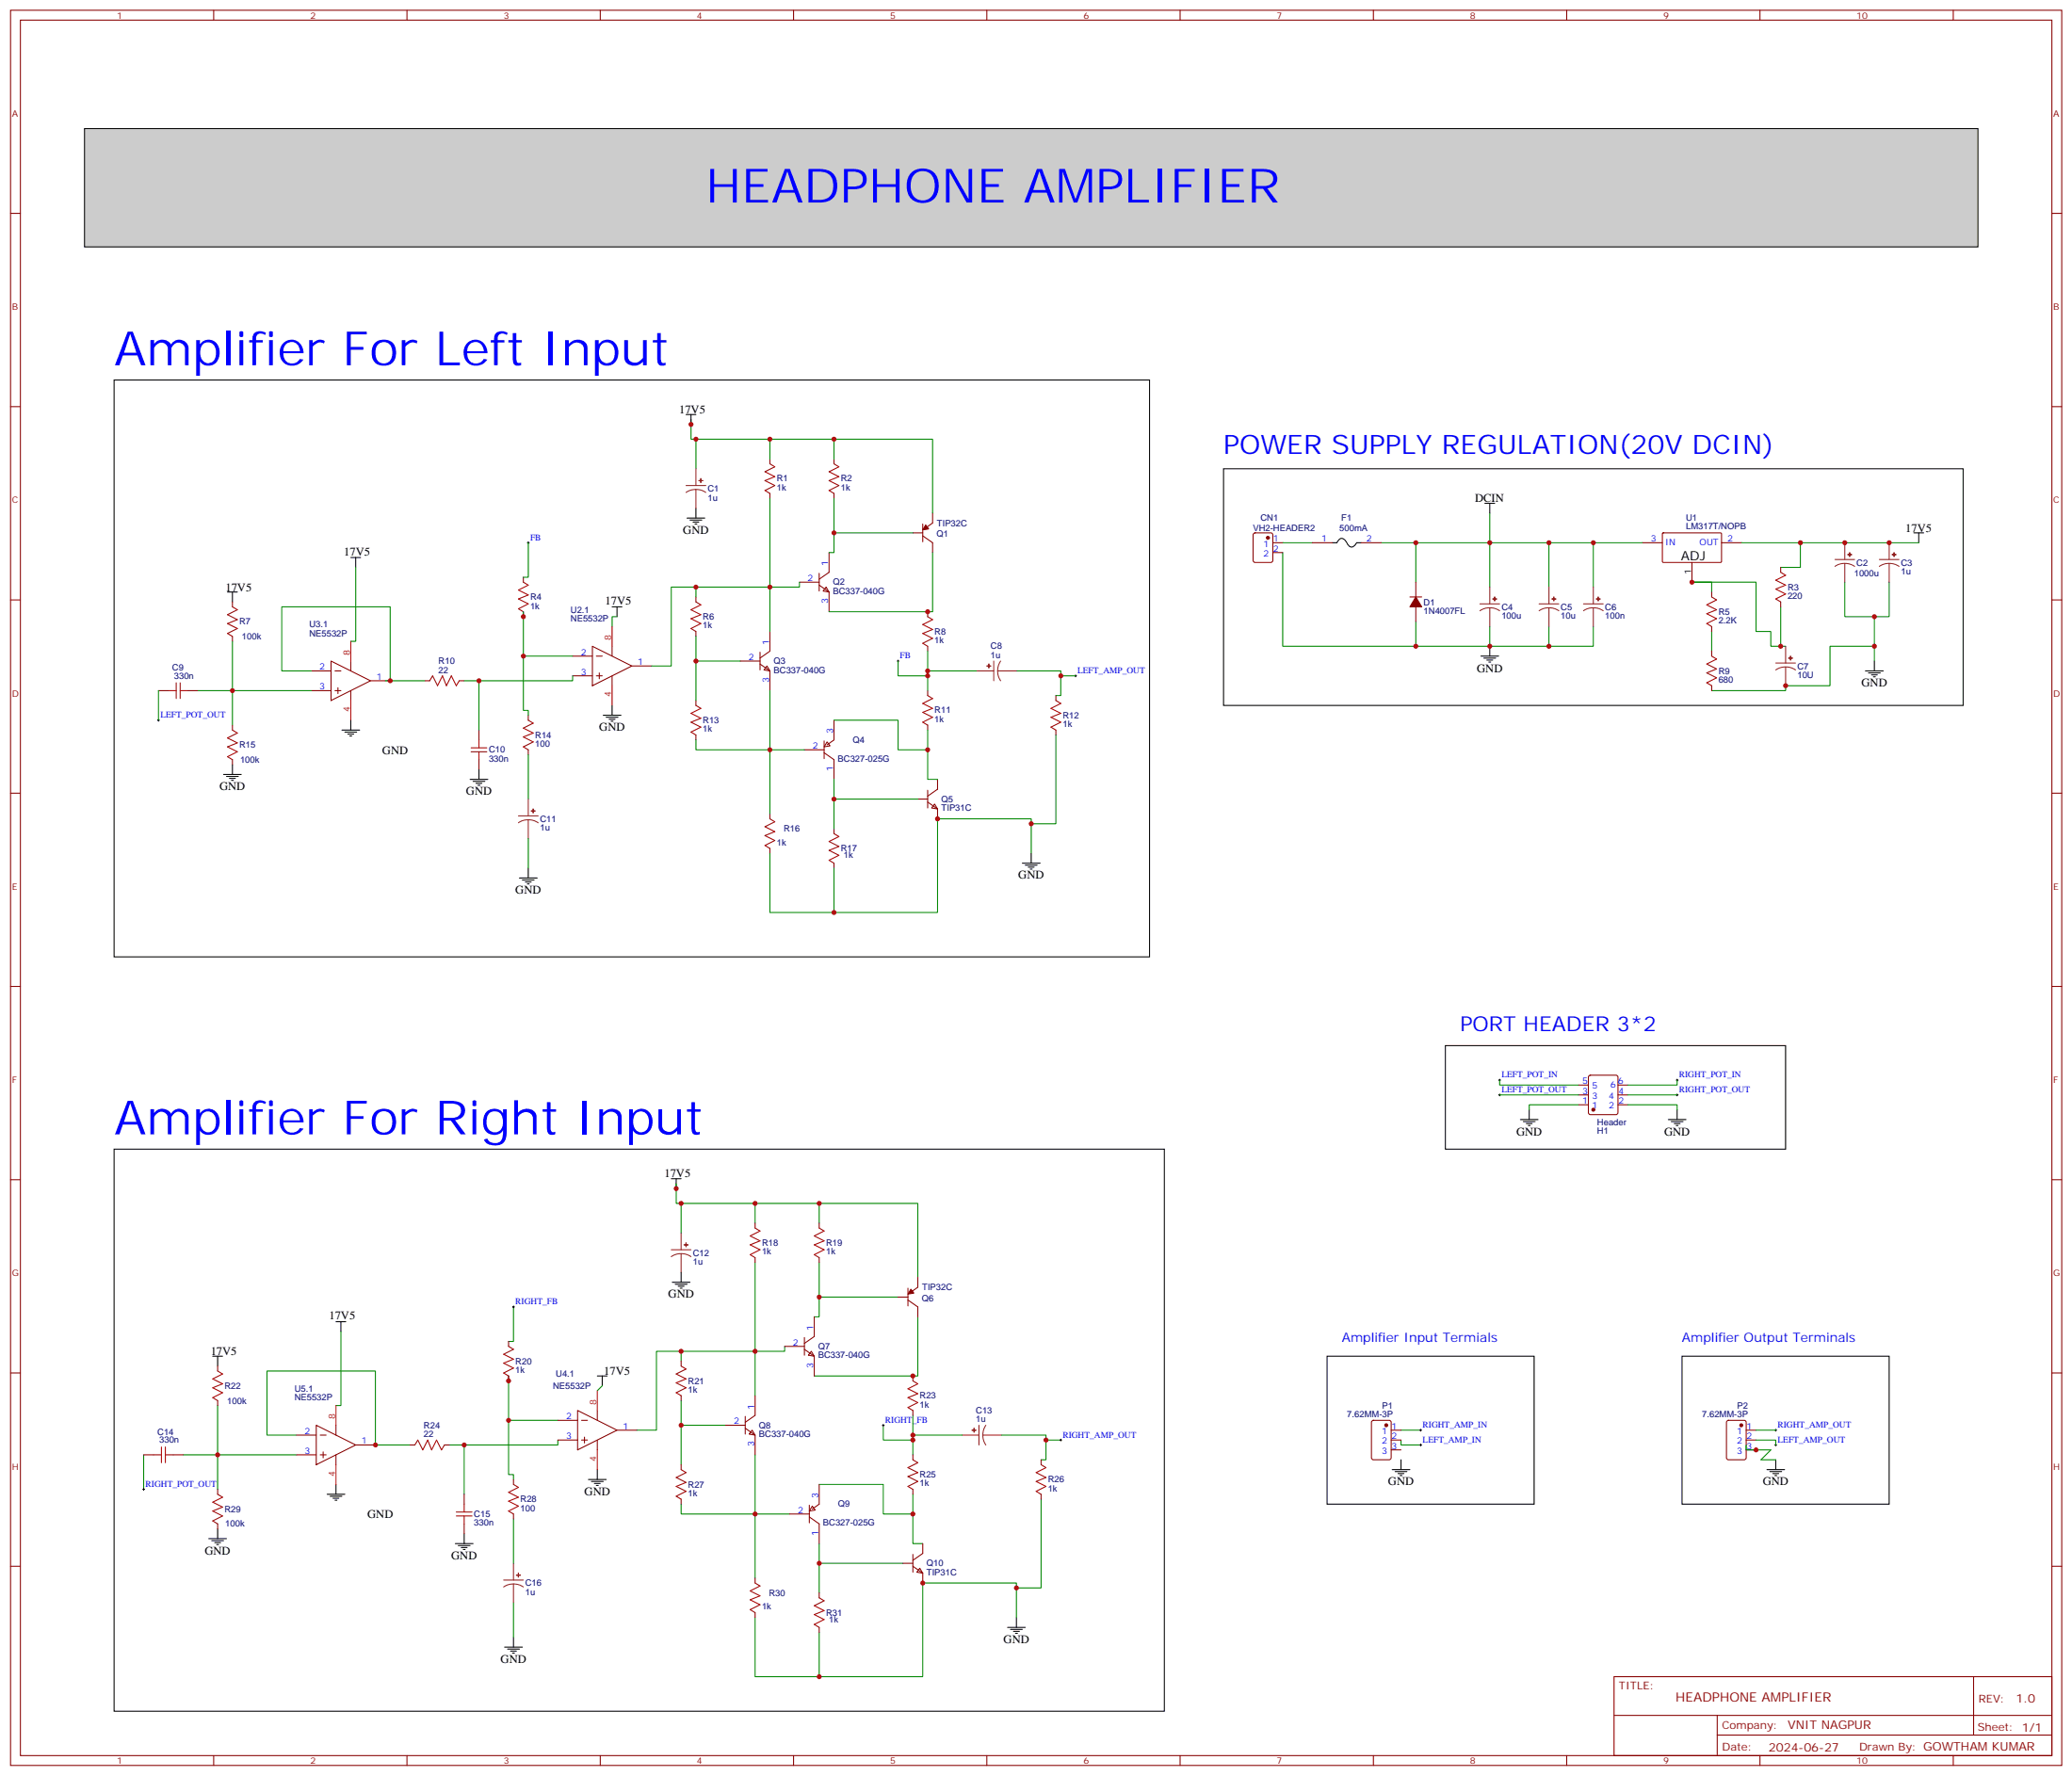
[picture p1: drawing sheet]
<svg xmlns="http://www.w3.org/2000/svg" width="741mm" height="635mm" viewBox="0 0 741 635" stroke-linecap="round" stroke-linejoin="round" font-family="sans-serif">
<g fill="none" stroke="#870000" stroke-width=".35">
<path d="M3.8 3.7h733.8v627.9h-733.8zM7.3 7.2h726.7v620.9h-726.7zM76.4 3.7v3.5M145.6 3.7v3.5M214.7 3.7v3.5M283.9 3.7v3.5M353 3.7v3.5M422.2 3.7v3.5M491.3 3.7v3.5M560.5 3.7v3.5M629.6 3.7v3.5M698.7 3.7v3.5"/>
<path d="M3.8 76.3h3.5M734 76.3h3.6M3.8 145.5h3.5M734 145.5h3.6M3.8 214.6h3.5M83.1 215.3v1.8M187.2 206.5v1.8M187.2 218.9v1.7M249 213.6v1.7M734 214.6h3.6M83.1 227.7v1.7M118.4 236.5l14.1 7.1-14.1 7z"/>
<path d="M125.5 236.5v3.5M204.9 234.7h7M211.9 231.2l14.1 7.1-14.1 7zM213.3 234.7h2.1M219 231.2v3.5M226 238.3h7.1M249 225.9v1.8M56.7 247.1h3.5M67.3 247.1h3.5M83.1 259.4v1.8M111.4 247.1h7M111.4 240h7"/>
<path d="M119.8 247.1h2.2M119.8 240h2.2M120.9 246v2.1M125.5 247.1v3.5M132.5 243.6h7.1M151.9 243.6h1.8M164.3 243.6h1.8M189 255.9v1.8M204.9 241.8h7M213.3 241.8h2.1M214.4 240.7v2.2M219 241.8v3.5"/>
<path d="M249 250.6v1.8M83.1 271.8v1.7M171.3 261.2v3.5M171.3 271.8v3.5M189 268.3v1.7M249 263v1.7M3.8 283.8h3.5M734 283.8h3.6M3.8 352.9h3.5M734 352.9h3.6M3.8 422.1h3.5M734 422.1h3.6"/>
<path d="M3.8 491.2h3.5M734 491.2h3.6M3.8 560.4h3.5M734 560.4h3.6M577.4 599.9h156.6v28.2h-156.6zM706 599.9v20.9M577.4 613.7h156.5M614.3 613.7v14.1M76.4 628.1v3.5M145.6 628.1v3.5M214.7 628.1v3.5M283.9 628.1v3.5"/>
<path d="M353 628.1v3.5M422.2 628.1v3.5M491.3 628.1v3.5M560.5 628.1v3.5M614.3 620.8h119.6M629.6 628.1v3.5M698.7 628.1v3.5"/>
</g>
<g fill="none" stroke="#a10000" stroke-width=".35">
<path d="M83.1 217.1l1.8 1.1-3.5 1.7 3.5 1.8-3.5 1.4 3.5 1.8-3.5 1.7 1.7 1.1M187.2 208.3l1.8 1-3.5 1.8 3.5 1.8-3.5 1.4 3.5 1.7-3.5 1.8 1.7 1.1M249 215.3l1.7 1.1-3.5 1.8 3.5 1.7-3.5 1.4 3.5 1.8-3.5 1.8 1.8 1M60.2 247.1h2.8M63 244.3v5.6M64.5 247.1h2.8M64.5 244.3v5.6M153.7 243.6l1.1-1.8 1.7 3.5 1.8-3.5 1.4 3.5 1.8-3.5 1.7 3.5 1.1-1.7M189 257.7l1.7 1-3.5 1.8 3.5 1.8-3.5 1.4 3.5 1.7-3.5 1.8 1.8 1.1M249 252.4l1.7 1-3.5 1.8 3.5 1.8-3.5 1.4 3.5 1.7-3.5 1.8 1.8 1.1M83.1 261.2l1.8 1.1-3.5 1.7 3.5 1.8-3.5 1.4 3.5 1.8-3.5 1.7 1.7 1.1M168.5 267.5h5.7"/>
<path d="M168.5 269h5.7M171.3 264.7v2.8M171.3 269v2.8"/>
</g>
<path d="M125.5 229.4v7.1M219 224.2v7M125.5 250.6v7.1M219 245.3v7.1" fill="none" stroke="#f00" stroke-width=".35"/>
<path d="M274.4 238.3l1 1.7-2.1-.3z" fill="#fff" stroke="#870000" stroke-width=".35"/>
<path d="M264.8 236.5h7.1M271.9 237.6l3.5 2.4v7.1M271.9 233.3v6.4M275.4 225.9v7.1l-3.5 2.4" fill="none" stroke="#870000" stroke-width=".35"/>
<path d="M295.5 210l1.1 1.8-2.1-.3z" fill="#fff" stroke="#870000" stroke-width=".35"/>
<path d="M296.6 197.7v7.1l-3.5 2.4M286 208.3h7.1M293.1 209.3l3.5 2.5v7.1M293.1 205.1v6.4" fill="none" stroke="#870000" stroke-width=".35"/>
<path d="M295.9 265.4l1 1.4-2.1 .4z" fill="#fff" stroke="#870000" stroke-width=".35"/>
<g fill="none" stroke="#870000" stroke-width=".35">
<path d="M275.4 164.2v1.7M275.4 176.5v1.8M298.3 164.2v1.7M298.3 176.5v1.8M326.6 190.6h3.5M330.1 187.5v6.3M330.1 191.7l3.5 2.5v3.5M333.6 183.6v3.5l-2.4 1.8M331.9 218.9v1.7M331.9 231.2v1.8M298.3 257.7v7l-2.4 1.8M331.9 247.1v1.7"/>
<path d="M331.9 259.4v1.8M377.7 248.8v1.8M287.8 268.3h7M294.8 265.1v6.3M294.8 269.3l3.5 2.5v7M335.4 278.8v3.6l-3.5 2.4M377.7 261.2v1.8M275.4 291.2v1.7M298.3 296.5v1.7M328.3 285.9h3.6M331.9 286.9l3.5 2.5v3.5M331.9 282.7v6.4"/>
<path d="M334.3 287.7l1.1 1.7-2.1-.3zM275.4 303.5v1.8M298.3 308.8v1.8M270.1 437.6v1.7M293.1 437.6v1.7M270.1 449.9v1.8M293.1 449.9v1.8M328.3 457v3.5l-2.4 1.8M321.3 464h3.5M324.8 460.9v6.3M324.8 465.1l3.5 2.5v3.5M326.6 492.3v1.7"/>
<path d="M326.6 504.6v1.8M326.6 520.5v1.8M326.6 532.8v1.8M372.4 522.3v1.7M372.4 534.6v1.8M323 559.3h3.6M326.6 556.1v6.4M330.1 552.2v3.6l-3.5 2.4M270.1 564.6v1.7M270.1 576.9v1.8M293.1 569.9v1.7M326.6 560.4l3.5 2.4v3.5"/>
<path d="M329 561.1l1.1 1.7-2.1-.3zM293.1 582.2v1.8"/>
</g>
<g fill="none" stroke="#a10000" stroke-width=".35">
<path d="M275.4 165.9l1.8 1.1-3.6 1.8 3.6 1.7-3.6 1.4 3.6 1.8-3.6 1.8 1.8 1M298.3 165.9l1.8 1.1-3.5 1.8 3.5 1.7-3.5 1.4 3.5 1.8-3.5 1.8 1.7 1M331.9 220.6l1.7 1.1-3.5 1.7 3.5 1.8-3.5 1.4 3.5 1.8-3.5 1.8 1.8 1M331.9 248.8l1.7 1.1-3.5 1.8 3.5 1.7-3.5 1.4 3.5 1.8-3.5 1.8 1.8 1M377.7 250.6l1.8 1.1-3.5 1.7 3.5 1.8-3.5 1.4 3.5 1.8-3.5 1.7 1.7 1.1M275.4 292.9l1.8 1.1-3.6 1.8 3.6 1.7-3.6 1.4 3.6 1.8-3.6 1.8 1.8 1M298.3 298.2l1.8 1.1-3.5 1.8 3.5 1.7-3.5 1.4 3.5 1.8-3.5 1.8 1.7 1M270.1 439.3l1.8 1.1-3.5 1.8 3.5 1.7-3.5 1.4 3.5 1.8-3.5 1.8 1.7 1M293.1 439.3l1.7 1.1-3.5 1.8 3.5 1.7-3.5 1.4 3.5 1.8-3.5 1.8 1.8 1M326.6 494l1.7 1.1-3.5 1.8 3.5 1.7-3.5 1.4 3.5 1.8-3.5 1.8 1.8 1M326.6 522.3l1.7 1-3.5 1.8 3.5 1.7-3.5 1.4 3.5 1.8-3.5 1.8 1.8 1M372.4 524l1.8 1.1-3.5 1.7 3.5 1.8-3.5 1.4 3.5 1.8-3.5 1.7 1.7 1.1"/>
<path d="M270.1 566.3l1.8 1.1-3.5 1.8 3.5 1.7-3.5 1.4 3.5 1.8-3.5 1.8 1.7 1M293.1 571.6l1.7 1.1-3.5 1.8 3.5 1.7-3.5 1.4 3.5 1.8-3.5 1.8 1.8 1"/>
</g>
<g fill="none" stroke="#008700" stroke-width=".35">
<path d="M247.2 150.1v7h1.8M275.4 157.1h-26.4v10.6M298.3 157.1h-22.9v7.1M275.4 178.3v47.6M298.3 178.3v19.4h-1.7M298.3 164.2v-7.1h35.3v26.5M189 194.2v12.3h-1.8M298.3 190.6h28.3M333.6 197.7v21.2h-37M127.2 203v26.4h-1.7M187.2 218.9v35.2h1.8v1.8M249 213.6v-3.6h-8.9v28.3h-7"/>
<path d="M286 208.3v1.7h-37M83.1 229.4v17.7h-12.3M187.2 234.7h17.7M249 227.7v22.9M249 236.5h15.8M321.3 236.5v5.3h10.6M331.9 233v14.1M56.7 247.1v10.6M111.4 240h-10.6v-22.9h38.8v26.5M111.4 247.1h-28.3v12.3M137.8 243.6h14.1M166.1 243.6h5.2v17.6"/>
<path d="M204.9 241.8v1.8h-33.6M275.4 247.1v44.1M298.3 257.7h23v10.6h10.6M331.9 240h17.6M363.6 240h15.9v8.8h-1.8M379.5 241.8h5.3M189 270v15.9M249 264.7v3.6h38.8M298.3 278.8v17.7M331.9 261.2v17.6h3.5M377.7 263v31.7h-8.8M298.3 285.9h30"/>
<path d="M275.4 305.3v21.2h22.9M368.9 305.3v-12.4h-33.5v33.6h-37.1v-15.9M241.9 423.5v7h1.8M270.1 430.5h-26.4v10.6M293.1 430.5h-23v7.1M293.1 437.6v-7.1h35.2v26.5M270.1 451.7v47.6M293.1 451.7v19.4h-1.8M122 476.4v26.4h-1.8M183.7 467.6v12.3h-1.8M293.1 464h28.2M328.3 471.1v21.2h-37"/>
<path d="M181.9 492.3v35.2h1.8v1.8M243.7 487v-3.6h-8.9v28.3h-7M280.7 481.7v1.7h-37M77.9 502.8v17.7h-12.4M106.1 513.4h-10.6v-22.9h38.8v26.5M132.5 517h14.1M160.8 517h5.3v17.6M181.9 508.1h17.7M199.6 515.2v1.8h-33.5M243.7 509.9h15.8M243.7 501.1v22.9M316 509.9v5.3h10.6"/>
<path d="M326.6 513.4h17.6M326.6 506.4v14.1M358.3 513.4h15.9v8.9h-1.8M374.2 515.2h5.3M51.4 520.5v12.3M106.1 520.5h-28.2v12.3M243.7 538.1v3.6h38.8M270.1 520.5v44.1M293.1 531.1h22.9v10.6h10.6M326.6 534.6v17.6h3.5M372.4 536.4v31.7h-8.8M183.7 543.4v15.9"/>
<path d="M293.1 559.3h29.9M293.1 552.2v17.7M270.1 578.7v21.2h23M363.6 578.7v-12.4h-33.5v33.6h-37v-15.9"/>
</g>
<g fill="#870000" stroke="#870000" stroke-width=".35">
<path d="M331.2 187.8l1 1.4-2.1 .4z"/>
<path d="M325.9 461.2l1 1.4-2.1 .4z"/>
</g>
<g fill="none" stroke="#000" stroke-width=".35">
<path d="M245.4 148.3h3.6M247.2 148.3v3.5M125.5 199.5h3.5M127.2 199.5v3.5M245.8 185.3h6.3M246.8 186.1h4.3M247.9 186.8h2.1M248.6 187.5h.7M249 181.8v3.5M81.4 211.8h3.5M83.1 211.8v3.5M125.5 257.7v3.5"/>
<path d="M215.8 255.9h6.3M216.9 256.6h4.2M217.9 257.3h2.1M218.6 258h.7M219 252.4v3.5M80 277.1h6.3M81 277.8h4.3M82.1 278.5h2.1M82.8 279.2h.7M83.1 273.5v3.6M122.3 261.2h6.4M123.4 261.9h4.2"/>
<path d="M124.4 262.6h2.1M125.1 263.3h.7M168.2 278.8h6.3M169.2 279.5h4.3M171.3 275.3v3.5M170.3 280.2h2.1M171 281h.7M185.8 314.1h6.4M186.9 314.8h4.2M187.9 315.5h2.1M188.6 316.2h.7M189 310.6v3.5"/>
<path d="M365.7 308.8h6.4M366.8 309.5h4.2M367.8 310.2h2.2M368.5 310.9h.8M368.9 305.3v3.5M240.1 421.7h3.6M241.9 421.7v3.5M240.5 458.8h6.3M241.5 459.5h4.3M243.7 455.2v3.6M120.2 472.9h3.5M122 472.9v3.5"/>
<path d="M242.6 460.2h2.1M243.3 460.9h.7M76.1 485.2h3.5M77.9 485.2v3.5M117 534.6h6.4M118.1 535.3h4.2M119.1 536h2.1M119.8 536.7h.7M120.2 531.1v3.5M210.5 529.3h6.4M211.6 530h4.2M212.6 530.7h2.1"/>
<path d="M213.3 531.4h.7M213.7 525.8v3.5M74.7 550.5h6.3M75.7 551.2h4.3M76.8 551.9h2.1M77.5 552.6h.7M77.9 546.9v3.6M162.9 552.2h6.3M163.9 552.9h4.3M165 553.6h2.1M165.7 554.4h.7M166.1 548.7v3.5"/>
<path d="M363.6 578.7v3.5M180.5 589.3h6.4M181.6 590h4.2M182.6 590.7h2.1M183.3 591.4h.7M183.7 585.8v3.5M360.4 582.2h6.4M361.5 582.9h4.2M362.5 583.6h2.2M363.3 584.3h.7"/>
</g>
<g fill="none" stroke="#000" stroke-width=".34">
<path d="M188.6 194.2h.7M189 193.8v.7M320.9 236.5h.7M321.3 236.1v.8M56.3 257.7h.7M56.7 257.3v.7M384.4 241.8h.7M384.8 241.4v.7M183.3 467.6h.7M183.7 467.2v.7M315.6 509.9h.7M316 509.6v.7"/>
<path d="M379.1 515.2h.7M379.5 514.8v.7M51 532.8h.8M51.4 532.5v.7"/>
</g>
<g fill="none" stroke="#8c2424" stroke-width=".35">
<path d="M245.4 173.7h7.1M249 175.1l-1.9 .3-1.7 .8M249 175.1l1.8 .3 1.7 .8M249 167.7v6M249 175.1v6.7M355.5 236.5v7.1M358 236.5l-.9 1.7-.2 1.8M349.5 240h6M356.9 240l.2 1.9 .9 1.7M356.9 240h6.7M185.5 291.9h7M189 293.3l-1.9 .2-1.6 .9"/>
<path d="M189 293.3l1.8 .2 1.7 .9M189 285.9v6M189 293.3v6.7M240.1 447.1h7.1M243.7 448.5l-1.9 .3-1.7 .8M243.7 448.5l1.8 .3 1.7 .8M243.7 441.1v6M243.7 448.5v6.7M344.2 513.4h6M350.2 509.9v7.1M351.6 513.4l.2 1.9 .9 1.7M351.6 513.4h6.7"/>
<path d="M352.7 509.9l-.8 1.7-.3 1.8M183.7 559.3v6M180.2 565.3h7M183.7 566.7l-1.9 .2-1.6 .9M183.7 566.7l1.8 .2 1.7 .9M183.7 566.7v6.7"/>
</g>
<g fill="#8c2424" stroke="#8c2424" stroke-width=".35">
<path d="M250 171.9l1.4 .1z"/>
<path d="M250.7 171.2v1.4z"/>
<path d="M353.7 237.6l.1 1.4z"/>
<path d="M353 238.3h1.4z"/>
<path d="M190 290.1l1.5 .1z"/>
<path d="M190.7 289.4v1.4z"/>
<path d="M184.7 563.5l1.5 .1z"/>
<path d="M185.4 562.8l.1 1.4z"/>
<path d="M348.4 511l.1 1.4z"/>
<path d="M347.7 511.7h1.4z"/>
<path d="M244.7 445.3l1.4 .1z"/>
<path d="M245.4 444.6v1.5z"/>
</g>
<path d="M290.6 538.8l1 1.4-2.1 .4z" fill="#fff" stroke="#870000" stroke-width=".35"/>
<path d="M289.5 538.5v6.3M293.1 531.1v7l-2.5 1.8M282.5 541.7h7M289.5 542.7l3.6 2.5v7" fill="none" stroke="#870000" stroke-width=".35"/>
<path d="M290.2 483.4l1.1 1.8-2.1-.3z" fill="#fff" stroke="#870000" stroke-width=".35"/>
<path d="M287.8 478.5v6.4M291.3 471.1v7.1l-3.5 2.4M280.7 481.7h7.1M287.8 482.7l3.5 2.5v7.1" fill="none" stroke="#870000" stroke-width=".35"/>
<path d="M269.1 511.7l1 1.7-2.1-.3z" fill="#fff" stroke="#870000" stroke-width=".35"/>
<g fill="none" stroke="#870000" stroke-width=".35">
<path d="M448.5 190.8l.5-.2h5.6l.7 .5v9.4l-.4 .7h-5.9l-.7-.4v-9.5zM455.3 194.2h3.6M455.3 197.7h3.6M469.4 194.2h7.1M487.1 194.2h7M587.6 194.2h7.1M594.7 190.8l.3-.2 20.7 .1 .1 .3v10l-.3 .2h-20.6l-.2-.3zM615.8 194.2h7.1M504.4 213.6h4.2M506.5 208.3v5.3M506.5 217.1v5.3M605.3 201.2v7.1"/>
<path d="M612.3 211.8v1.8M637 203v1.8M637 215.3v1.8M612.3 224.2v1.7M612.3 233v1.7M612.3 245.3v1.8M564.7 395.3h3.5M564.7 391.7h3.5M564.7 388.2h3.5M568.5 384.9l.4-.2h9.2l.5 .2 .2 .5v12.7l-.2 .5-.5 .2h-9.2l-.5-.3-.2-.4v-12.7zM578.8 395.3h3.5M578.8 391.7h3.5"/>
<path d="M578.8 388.2h3.5M181.9 479.9v1.8M77.9 488.7v1.8M181.9 492.3v1.7M243.7 487v1.7M243.7 499.3v1.8M270.1 499.3v7.1l-3.5 2.4M77.9 501.1v1.7M106.1 513.4h7M113.1 509.9l14.1 7.1-14.1 7zM114.5 513.4h2.2M115.6 519.4v2.1"/>
<path d="M120.2 509.9v3.5M127.2 517h7.1M146.6 517h1.8M159 517h1.8M199.6 508.1h7M199.6 515.2h7M206.6 504.6l14.1 7.1-14.1 7zM208 508.1h2.1M208 515.2h2.1M209.1 514.1v2.2M213.7 504.6v3.5M213.7 515.2v3.5"/>
<path d="M220.7 511.7h7.1M259.5 509.9h7.1M266.6 511l3.5 2.4v7.1M266.6 506.7v6.4M490.8 508.3l.5-.2h5.7l.6 .5 .1 12.9-.5 .7-5.9 .1-.6-.5-.1-13zM497.7 515.2h3.5M497.7 511.7h3.5M497.7 518.7h3.5M617.8 508.3l.5-.2h5.7l.6 .5 .1 12.9-.5 .7-5.9 .1-.6-.5-.1-13zM624.7 515.2h3.5M624.7 511.7h3.5M624.7 518.7h3.5"/>
<path d="M51.4 520.5h3.5M62 520.5h3.5M77.9 532.8v1.8M106.1 520.5h7M114.5 520.5h2.2M120.2 520.5v3.5M166.1 534.6v3.5M183.7 529.3v1.8M243.7 524v1.8M243.7 536.4v1.7M77.9 545.2v1.7M166.1 545.2v3.5"/>
<path d="M183.7 541.7v1.7"/>
</g>
<g fill="none" stroke="#a10000" stroke-width=".35">
<path d="M612.3 213.6l1.8 1-3.5 1.8 3.5 1.8-3.5 1.4 3.5 1.7-3.5 1.8 1.7 1.1M637 204.8l1.8 1-3.6 1.8 3.6 1.7-3.6 1.4 3.6 1.8-3.6 1.8 1.8 1M612.3 234.7l1.8 1.1-3.5 1.8 3.5 1.7-3.5 1.4 3.5 1.8-3.5 1.8 1.7 1M77.9 490.5l1.7 1.1-3.5 1.7 3.5 1.8-3.5 1.4 3.5 1.8-3.5 1.7 1.8 1.1M181.9 481.7l1.8 1-3.5 1.8 3.5 1.8-3.5 1.4 3.5 1.7-3.5 1.8 1.7 1.1M243.7 488.7l1.7 1.1-3.5 1.8 3.5 1.7-3.5 1.4 3.5 1.8-3.5 1.8 1.8 1M57.7 517.7v5.6M59.2 517.7v5.6M148.4 517l1.1-1.8 1.7 3.5 1.8-3.5 1.4 3.5 1.8-3.5 1.7 3.5 1.1-1.7M54.9 520.5h2.8M59.2 520.5h2.8M77.9 534.6l1.7 1.1-3.5 1.7 3.5 1.8-3.5 1.4 3.5 1.8-3.5 1.7 1.8 1.1"/>
<path d="M166.1 538.1v2.8M183.7 531.1l1.8 1-3.6 1.8 3.6 1.8-3.6 1.4 3.6 1.7-3.6 1.8 1.8 1.1M243.7 525.8l1.7 1-3.5 1.8 3.5 1.8-3.5 1.4 3.5 1.7-3.5 1.8 1.8 1.1M163.2 540.9h5.7M163.2 542.4h5.7M166.1 542.4v2.8"/>
</g>
<path d="M213.7 497.6v7M120.2 502.8v7.1M213.7 518.7v7.1M120.2 524v7.1" fill="none" stroke="#f00" stroke-width=".35"/>
<g fill="#870000" stroke="#870000" stroke-width=".35">
<path d="M506.5 213.6l2.1 3.5h-4.2z"/>
<circle cx="622.9" cy="509.9" r=".53"/>
<circle cx="570" cy="397" r=".53"/>
<circle cx="495.9" cy="509.9" r=".53"/>
<circle cx="453.6" cy="192.4" r=".53"/>
</g>
<g fill="none" stroke="#000" stroke-width=".34">
<path d="M536.1 391.7h.7M536.1 386.4h.7M536.5 386.1v.7M536.5 391.4v.7M599.6 391.7h.7M599.6 386.4h.7M600 386.1v.7M600 391.4v.7M507.9 511.7h.7M507.9 517h.7M508.2 511.3v.7M508.2 516.6v.7"/>
<path d="M634.9 511.7h.7M634.9 517h.7M635.2 511.3v.7M635.2 516.6v.7"/>
</g>
<g fill="none" stroke="#000" stroke-width=".35">
<path d="M476.5 194.2h1.8l.5-1a1.66 1.66 0 0 1 1.7-.5 1.66 1.66 0 0 1 1.2 1.4 2.13 2.13 0 0 0 2.3 1.5l1.3-1.4h1.8M531.2 180.1h3.5M532.9 180.1v3.5M684.6 190.6h3.6M686.4 190.6v3.6M219 217.1h3.5M220.7 217.1v3.5M529.8 234.7h6.3M530.8 235.4h4.3M531.9 236.1h2.1M532.6 236.9h.7M532.9 231.2v3.5"/>
<path d="M547.1 397v3.5M600 397v3.5M543.9 400.5h6.3M544.9 401.2h4.3M546 402h2.1M546.7 402.7h.7M596.8 400.5h6.3M597.9 401.2h4.2M598.9 402h2.1M599.6 402.7h.7M213.7 492.3h3.5M215.4 492.3v3.5"/>
<path d="M498 525.8h6.4M499.1 526.5h4.2M500.1 527.2h2.1M500.8 527.9h.7M501.2 522.3v3.5M632.1 525.8h6.3M633.1 526.5h4.3M634.2 527.2h2.1M634.9 527.9h.7M635.2 522.3v3.5"/>
</g>
<g fill="none" stroke="#008700" stroke-width=".35">
<path d="M458.9 197.7v33.5h47.6M458.9 194.2h10.5M494.1 194.2h12.4v14.1M506.5 194.2h26.4v15.8M532.9 183.6v10.6h21.2v15.8M554.1 194.2h15.9v15.8M570 194.2h17.6M622.9 194.2h21.2v8.8h-7.1M644.1 194.2h42.3M612.3 211.8v-3.5h-7h22.9v17.6h5.3v5.3h3.5M637 217.1v14.1h1.8M659.9 208.3v12.3h15.9v-12.3"/>
<path d="M220.7 220.6h-1.7v3.6M506.5 222.4v8.8h26.4v-7M554.1 224.2v7h-21.2M570 224.2v7h-15.9M612.3 225.9v7.1M670.5 220.6v10.6h-15.9v14.1h-15.8v1.8h-26.5M536.5 386.4v1.8h28.2M536.5 391.7h28.2M564.7 395.3h-17.6v1.7M582.3 395.3h17.7v1.7M582.3 391.7h17.7M600 386.4v1.8h-17.7"/>
<path d="M215.4 495.8l-1.7 1.8M501.2 515.2v1.8h7M501.2 511.7h7M624.7 517v1.7h8.8l-3.5 3.6h5.2M628.2 515.2h7v1.8M628.2 511.7h7"/>
</g>
<g fill="none" stroke="#8c2424" stroke-width=".35">
<path d="M659.9 194.2v6M675.8 194.2v6M529.4 216h7.1M532.9 217.5l-1.8 .2-1.7 .8M532.9 217.5l1.9 .2 1.7 .8M532.9 210v6M532.9 217.5v6.7M550.6 216h7M554.1 217.5l-1.8 .2-1.7 .8M554.1 217.5l1.9 .2 1.6 .8M554.1 210v6M554.1 217.5v6.7"/>
<path d="M566.5 216h7M570 217.5l-1.9 .2-1.6 .8M570 217.5l1.8 .2 1.7 .8M570 210v6M570 217.5v6.7M656.4 200.2h7.1M659.9 201.6l-1.8 .2-1.7 .8M659.9 201.6l1.9 .2 1.7 .8M659.9 201.6v6.7M672.3 200.2h7M675.8 201.6l-1.8 .2-1.7 .8M675.8 201.6l1.9 .2 1.6 .8"/>
<path d="M675.8 201.6v6.7M635.2 237.2h7.1M638.8 238.6l-1.9 .3-1.7 .8M638.8 238.6l1.8 .3 1.7 .8M638.8 231.2v6M638.8 238.6v6.7"/>
</g>
<g fill="#8c2424" stroke="#8c2424" stroke-width=".35">
<path d="M639.8 235.4l1.4 .1z"/>
<path d="M640.5 234.7v1.4z"/>
<path d="M661 198.4h1.4z"/>
<path d="M661.7 197.7v1.4z"/>
<path d="M676.9 198.4h1.4z"/>
<path d="M677.5 197.7l.1 1.4z"/>
<path d="M571 214.3h1.5z"/>
<path d="M571.7 213.6v1.4z"/>
<path d="M555.2 214.3h1.4z"/>
<path d="M555.8 213.6l.1 1.4z"/>
<path d="M534 214.3h1.4z"/>
<path d="M534.7 213.6v1.4z"/>
</g>
<path d="M30.2 46h677.4v42.3h-677.4z" fill="#ccc" stroke="#000" stroke-width=".35"/>
<path d="M40.8 136h370.4v206.3h-370.4zM437.7 167.7h264.6v84.7h-264.6zM670.5 236.5v3.5M667.3 240h6.4M668.4 240.7h4.2M669.5 241.4h2.1M670.2 242.1h.7M517.1 374.1h121.7v37h-121.7zM40.8 411.1h375.7v201.1h-375.7zM474.7 485.2h74.1v52.9h-74.1zM601.7 485.2h74.1v52.9h-74.1z" fill="none" stroke="#000" stroke-width=".35"/>
<path d="M670.5 231.2v5.3M189 300v10.6M183.7 573.4v12.4" fill="none" stroke="#008700" stroke-width=".35"/>
<g fill="#c00">
<circle cx="139.6" cy="243.6" r=".88"/>
<circle cx="187.2" cy="220.6" r=".88"/>
<circle cx="331.9" cy="218.9" r=".88"/>
<circle cx="298.3" cy="326.5" r=".88"/>
<circle cx="335.4" cy="292.9" r=".88"/>
<circle cx="247.2" cy="151.8" r=".88"/>
<circle cx="241.9" cy="425.2" r=".88"/>
<circle cx="330.1" cy="566.3" r=".88"/>
<circle cx="326.6" cy="492.3" r=".88"/>
<circle cx="181.9" cy="494" r=".88"/>
<circle cx="134.3" cy="517" r=".88"/>
<circle cx="628.2" cy="518.7" r=".88"/>
<circle cx="506.5" cy="231.2" r=".88"/>
<circle cx="675.8" cy="194.2" r=".88"/>
<circle cx="637" cy="231.2" r=".88"/>
<circle cx="605.3" cy="208.3" r=".88"/>
<circle cx="554.1" cy="231.2" r=".88"/>
<circle cx="532.9" cy="231.2" r=".88"/>
<circle cx="638.8" cy="245.3" r=".88"/>
<circle cx="659.9" cy="194.2" r=".88"/>
<circle cx="644.1" cy="194.2" r=".88"/>
<circle cx="570" cy="194.2" r=".88"/>
<circle cx="554.1" cy="194.2" r=".88"/>
<circle cx="532.9" cy="194.2" r=".88"/>
<circle cx="506.5" cy="194.2" r=".88"/>
<circle cx="293.1" cy="599.9" r=".88"/>
<circle cx="77.9" cy="520.5" r=".88"/>
<circle cx="166.1" cy="517" r=".88"/>
<circle cx="181.9" cy="508.1" r=".88"/>
<circle cx="243.7" cy="509.9" r=".88"/>
<circle cx="270.1" cy="483.4" r=".88"/>
<circle cx="270.1" cy="541.7" r=".88"/>
<circle cx="293.1" cy="559.3" r=".88"/>
<circle cx="293.1" cy="464" r=".88"/>
<circle cx="293.1" cy="430.5" r=".88"/>
<circle cx="326.6" cy="515.2" r=".88"/>
<circle cx="326.6" cy="513.4" r=".88"/>
<circle cx="326.6" cy="541.7" r=".88"/>
<circle cx="363.6" cy="568.1" r=".88"/>
<circle cx="374.2" cy="515.2" r=".88"/>
<circle cx="270.1" cy="430.5" r=".88"/>
<circle cx="243.7" cy="430.5" r=".88"/>
<circle cx="249" cy="157.1" r=".88"/>
<circle cx="275.4" cy="157.1" r=".88"/>
<circle cx="379.5" cy="241.8" r=".88"/>
<circle cx="368.9" cy="294.7" r=".88"/>
<circle cx="331.9" cy="268.3" r=".88"/>
<circle cx="331.9" cy="241.8" r=".88"/>
<circle cx="331.9" cy="240" r=".88"/>
<circle cx="298.3" cy="157.1" r=".88"/>
<circle cx="298.3" cy="190.6" r=".88"/>
<circle cx="298.3" cy="285.9" r=".88"/>
<circle cx="275.4" cy="268.3" r=".88"/>
<circle cx="275.4" cy="210" r=".88"/>
<circle cx="249" cy="236.5" r=".88"/>
<circle cx="187.2" cy="234.7" r=".88"/>
<circle cx="171.3" cy="243.6" r=".88"/>
<circle cx="83.1" cy="247.1" r=".88"/>
<circle cx="243.7" cy="483.4" r=".88"/>
<circle cx="249" cy="210" r=".88"/>
<circle cx="670.5" cy="220.6" r=".88"/>
<circle cx="670.5" cy="231.2" r=".88"/>
</g>
<g font-size="16.9" fill="#00f">
<text x="252.5" y="72.5">HEADPHONE AMPLIFIER</text>
<text x="40.8" y="130.7">Amplifier For Left Input</text>
<text x="40.8" y="405.8">Amplifier For Right Input</text>
</g>
<text font-size="9.5" fill="#00f" x="437.7" y="162.4">POWER SUPPLY REGULATION(20V DCIN)</text>
<text font-size="7.4" fill="#00f" x="522.4" y="368.8">PORT HEADER 3*2</text>
<text font-size="4.6" x="601.4" y="200.5">ADJ</text>
<g font-size="4.6" fill="#00f">
<text x="480" y="479.9">Amplifier Input Termials</text>
<text x="601.7" y="479.9">Amplifier Output Terminals</text>
</g>
<text font-size="4.6" fill="#800" x="599.5" y="608.9">HEADPHONE AMPLIFIER</text>
<g font-size="4.2">
<text x="242.9" y="148">17V5</text>
<text x="527.7" y="179.7">DCIN</text>
<text x="244.4" y="191">GND</text>
<text x="681.7" y="190.3">17V5</text>
<text x="123" y="198.8">17V5</text>
<text x="80.7" y="211.6">17V5</text>
<text x="216.5" y="216.4">17V5</text>
<text x="528.4" y="240.4">GND</text>
<text x="665.9" y="245.7">GND</text>
<text x="214.4" y="261.5">GND</text>
<text x="136.8" y="269.8">GND</text>
<text x="78.6" y="282.7">GND</text>
<text x="166.8" y="284.5">GND</text>
<text x="364.3" y="314.5">GND</text>
<text x="184.4" y="319.8">GND</text>
<text x="542.5" y="406.2">GND</text>
<text x="595.4" y="406.2">GND</text>
<text x="237.7" y="421">17V5</text>
<text x="239.1" y="464.4">GND</text>
<text x="117.7" y="472.2">17V5</text>
<text x="75.4" y="485">17V5</text>
<text x="216" y="492">17V5</text>
<text x="496.6" y="531.4">GND</text>
<text x="630.7" y="531.4">GND</text>
<text x="209.1" y="535">GND</text>
<text x="131.5" y="543.2">GND</text>
<text x="73.3" y="556.1">GND</text>
<text x="161.5" y="557.9">GND</text>
<text x="359" y="587.9">GND</text>
<text x="179.1" y="594.9">GND</text>
</g>
<g font-size="4.2" fill="#800">
<text x="721.2" y="609.1">1.0</text>
<text x="639.6" y="618.7">VNIT NAGPUR</text>
<text x="632.6" y="626.5">2024-06-27</text>
</g>
<g font-size="3.9" fill="#800">
<text x="579.2" y="604.4">TITLE:</text>
<text x="707.8" y="609.1">REV:</text>
<text x="616.1" y="618.6">Company:</text>
<text x="707.4" y="619.3">Sheet: 1/1</text>
<text x="616.1" y="626.3">Date:</text>
<text x="665.1" y="626.4">Drawn By: GOWTHAM KUMAR</text>
</g>
<g font-size="3.2" fill="#800">
<text x="41.9" y="6.7">1</text>
<text x="111" y="6.7">2</text>
<text x="180.2" y="6.7">3</text>
<text x="249.3" y="6.7">4</text>
<text x="318.5" y="6.7">5</text>
<text x="387.6" y="6.7">6</text>
<text x="456.7" y="6.7">7</text>
<text x="525.9" y="6.7">8</text>
<text x="595" y="6.7">9</text>
<text x="664.2" y="6.7">10</text>
<text x="4.3" y="41.8">A</text>
<text x="734.6" y="41.8">A</text>
<text x="4.3" y="110.9">B</text>
<text x="734.6" y="110.9">B</text>
<text x="4.3" y="180.1">C</text>
<text x="734.6" y="180.1">C</text>
<text x="4.3" y="249.2">D</text>
<text x="734.6" y="249.2">D</text>
<text x="4.3" y="318.3">E</text>
<text x="734.6" y="318.3">E</text>
<text x="4.3" y="387.5">F</text>
<text x="734.6" y="387.5">F</text>
<text x="4.3" y="456.6">G</text>
<text x="734.6" y="456.6">G</text>
<text x="4.3" y="525.8">H</text>
<text x="734.6" y="525.8">H</text>
<text x="41.9" y="631.1">1</text>
<text x="111" y="631.1">2</text>
<text x="180.2" y="631.1">3</text>
<text x="249.3" y="631.1">4</text>
<text x="318.5" y="631.1">5</text>
<text x="387.6" y="631.1">6</text>
<text x="456.7" y="631.1">7</text>
<text x="525.9" y="631.1">8</text>
<text x="595" y="631.1">9</text>
<text x="664.2" y="631.1">10</text>
</g>
<g font-size="3.2" fill="#000080">
<text x="277.9" y="172.3">R1</text>
<text x="300.8" y="172.3">R2</text>
<text x="253.2" y="179.1">1u</text>
<text x="253.2" y="175.9">C1</text>
<text x="277.9" y="175.5">1k</text>
<text x="300.8" y="175.5">1k</text>
<text x="335.2" y="188.2">TIP32C</text>
<text x="448.3" y="190.1">VH2-HEADER2</text>
<text x="450.9" y="186.3">CN1</text>
<text x="479.2" y="190.1">500mA</text>
<text x="479.9" y="186.3">F1</text>
<text x="603.1" y="189.4">LM317T/NOPB</text>
<text x="603.1" y="186.2">U1</text>
<text x="335" y="192.1">Q1</text>
<text x="664.2" y="202.4">C2</text>
<text x="680" y="202.4">C3</text>
<text x="298" y="209.3">Q2</text>
<text x="663.3" y="206">1000u</text>
<text x="680" y="205.5">1u</text>
<text x="189.7" y="214.6">R4</text>
<text x="298" y="212.5">BC337-040G</text>
<text x="639.5" y="214.3">220</text>
<text x="639.5" y="211.3">R3</text>
<text x="189.7" y="217.8">1k</text>
<text x="204.2" y="219.2">U2.1</text>
<text x="251.4" y="221.7">R6</text>
<text x="509.3" y="219.6">1N4007FL</text>
<text x="509.3" y="216.6">D1</text>
<text x="537.2" y="221.4">100u</text>
<text x="537.2" y="218.4">C4</text>
<text x="558.3" y="221.4">10u</text>
<text x="558.3" y="218.4">C5</text>
<text x="574.2" y="221.4">100n</text>
<text x="574.2" y="218.4">C6</text>
<text x="614.8" y="220.1">R5</text>
<text x="85.6" y="223.4">R7</text>
<text x="110.7" y="227.7">NE5532P</text>
<text x="110.7" y="224.5">U3.1</text>
<text x="204.2" y="222.4">NE5532P</text>
<text x="251.4" y="224.9">1k</text>
<text x="334.3" y="227">R8</text>
<text x="614.8" y="223.1">2.2K</text>
<text x="86.6" y="228.8">100k</text>
<text x="334.3" y="230.2">1k</text>
<text x="354.4" y="232.2">C8</text>
<text x="156.9" y="237.6">R10</text>
<text x="276.8" y="237.6">Q3</text>
<text x="354.4" y="235.4">1u</text>
<text x="643" y="239.5">C7</text>
<text x="61.6" y="240">C9</text>
<text x="62.3" y="242.9">330n</text>
<text x="156.9" y="240.7">22</text>
<text x="276.8" y="240.7">BC337-040G</text>
<text x="614.8" y="244.3">680</text>
<text x="614.8" y="241.2">R9</text>
<text x="643" y="242.5">10U</text>
<text x="334.3" y="255.2">R11</text>
<text x="380.2" y="257">R12</text>
<text x="251.4" y="261.9">1k</text>
<text x="251.4" y="258.7">R13</text>
<text x="334.3" y="258.4">1k</text>
<text x="380.2" y="260.1">1k</text>
<text x="85.6" y="267.5">R15</text>
<text x="174.9" y="269.3">C10</text>
<text x="191.5" y="267.2">100</text>
<text x="191.5" y="264">R14</text>
<text x="305.1" y="265.8">Q4</text>
<text x="85.9" y="272.8">100k</text>
<text x="174.9" y="272.5">330n</text>
<text x="299.7" y="272.5">BC327-025G</text>
<text x="336.8" y="286.9">Q5</text>
<text x="336.8" y="290.1">TIP31C</text>
<text x="193.2" y="297.3">1u</text>
<text x="193.2" y="294.1">C11</text>
<text x="280.4" y="297.5">R16</text>
<text x="277.9" y="302.5">1k</text>
<text x="300.8" y="304.6">R17</text>
<text x="301.9" y="307.1">1k</text>
<text x="571.4" y="402.5">Header</text>
<text x="571.4" y="405.6">H1</text>
<text x="247.9" y="449.3">C12</text>
<text x="272.6" y="448.9">1k</text>
<text x="272.6" y="445.7">R18</text>
<text x="295.5" y="448.9">1k</text>
<text x="295.5" y="445.7">R19</text>
<text x="247.9" y="452.5">1u</text>
<text x="329.9" y="461.6">TIP32C</text>
<text x="329.7" y="465.5">Q6</text>
<text x="292.7" y="485.9">BC337-040G</text>
<text x="292.7" y="482.7">Q7</text>
<text x="184.4" y="491.2">1k</text>
<text x="184.4" y="488">R20</text>
<text x="80.3" y="496.9">R22</text>
<text x="105.4" y="497.9">U5.1</text>
<text x="197.8" y="496.9">NE5532P</text>
<text x="198.9" y="492.6">U4.1</text>
<text x="246.1" y="495.1">R21</text>
<text x="81.3" y="502.2">100k</text>
<text x="105.4" y="501.1">NE5532P</text>
<text x="246.1" y="498.3">1k</text>
<text x="329" y="503.6">1k</text>
<text x="329" y="500.4">R23</text>
<text x="494.4" y="503.9">P1</text>
<text x="621.4" y="503.9">P2</text>
<text x="349.1" y="508.8">1u</text>
<text x="349.1" y="505.6">C13</text>
<text x="481.9" y="507.1">7.62MM-3P</text>
<text x="608.9" y="507.1">7.62MM-3P</text>
<text x="56.3" y="513.4">C14</text>
<text x="151.6" y="514.1">22</text>
<text x="151.6" y="511">R24</text>
<text x="271.5" y="514.1">BC337-040G</text>
<text x="271.5" y="511">Q8</text>
<text x="57" y="516.3">330n</text>
<text x="246.1" y="532.1">R27</text>
<text x="329" y="531.8">1k</text>
<text x="329" y="528.6">R25</text>
<text x="374.9" y="533.5">1k</text>
<text x="374.9" y="530.4">R26</text>
<text x="186.2" y="537.4">R28</text>
<text x="246.1" y="535.3">1k</text>
<text x="299.8" y="539.2">Q9</text>
<text x="80.3" y="540.9">R29</text>
<text x="169.6" y="545.9">330n</text>
<text x="169.6" y="542.7">C15</text>
<text x="186.2" y="540.6">100</text>
<text x="294.4" y="545.9">BC327-025G</text>
<text x="80.6" y="546.2">100k</text>
<text x="331.5" y="563.5">TIP31C</text>
<text x="331.5" y="560.4">Q10</text>
<text x="187.9" y="567.5">C16</text>
<text x="187.9" y="570.7">1u</text>
<text x="272.6" y="575.9">1k</text>
<text x="275.1" y="570.9">R30</text>
<text x="295.5" y="578">R31</text>
<text x="296.6" y="580.5">1k</text>
</g>
<g font-size="3.2" fill="#00f">
<text x="189.7" y="193.3">FB</text>
<text x="452" y="195.6">1</text>
<text x="455.5" y="193.8">1</text>
<text x="455.5" y="197.3">2</text>
<text x="472.7" y="193.8">1</text>
<text x="488.8" y="193.8">2</text>
<text x="590.5" y="193.8">3</text>
<text x="595.7" y="195.2">IN</text>
<text x="608" y="195.2">OUT</text>
<text x="618" y="193.8">2</text>
<text x="296.2" y="202.6" transform="rotate(-90 296.2 202.6)">1</text>
<text x="452" y="199.1">2</text>
<text x="288.9" y="207.9">2</text>
<text x="296.2" y="215.9" transform="rotate(-90 296.2 215.9)">3</text>
<text x="275.1" y="230.9" transform="rotate(-90 275.1 230.9)">1</text>
<text x="114.3" y="239.7">2</text>
<text x="207.8" y="234.4">2</text>
<text x="228.1" y="237.9">1</text>
<text x="267.8" y="236.1">2</text>
<text x="322" y="235.6">FB</text>
<text x="134.7" y="243.2">1</text>
<text x="207.8" y="241.4">3</text>
<text x="275.1" y="244.2" transform="rotate(-90 275.1 244.2)">3</text>
<text x="385.5" y="240.9">LEFT_AMP_OUT</text>
<text x="114.3" y="246.7">3</text>
<text x="57.4" y="256.8">LEFT_POT_OUT</text>
<text x="298" y="262.6" transform="rotate(-90 298 262.6)">3</text>
<text x="290.7" y="267.9">2</text>
<text x="298" y="275.9" transform="rotate(-90 298 275.9)">1</text>
<text x="537.2" y="385.6">LEFT_POT_IN</text>
<text x="566" y="387.8">5</text>
<text x="569.5" y="389.6">5</text>
<text x="576.1" y="389.3">6</text>
<text x="578.8" y="387.8">6</text>
<text x="600.7" y="385.6">RIGHT_POT_IN</text>
<text x="537.2" y="390.8">LEFT_POT_OUT</text>
<text x="566" y="394.9">1</text>
<text x="566" y="391.4">3</text>
<text x="569.5" y="393.1">3</text>
<text x="575.5" y="393.1">4</text>
<text x="579" y="394.9">2</text>
<text x="579" y="391.4">4</text>
<text x="600.7" y="390.8">RIGHT_POT_OUT</text>
<text x="569.5" y="396.7">1</text>
<text x="575.5" y="396.7">2</text>
<text x="184.4" y="466.7">RIGHT_FB</text>
<text x="290.9" y="476" transform="rotate(-90 290.9 476)">1</text>
<text x="283.6" y="481.3">2</text>
<text x="290.9" y="489.3" transform="rotate(-90 290.9 489.3)">3</text>
<text x="202.5" y="507.8">2</text>
<text x="262.5" y="509.6">2</text>
<text x="269.8" y="504.3" transform="rotate(-90 269.8 504.3)">1</text>
<text x="316.7" y="509">RIGHT_FB</text>
<text x="109" y="513.1">2</text>
<text x="202.5" y="514.8">3</text>
<text x="222.8" y="511.3">1</text>
<text x="380.2" y="514.3">RIGHT_AMP_OUT</text>
<text x="494.3" y="513.1">1</text>
<text x="497.8" y="511.3">1</text>
<text x="497.8" y="514.8">2</text>
<text x="509" y="510.8">RIGHT_AMP_IN</text>
<text x="621.3" y="513.1">1</text>
<text x="624.8" y="511.3">1</text>
<text x="624.8" y="514.8">2</text>
<text x="636" y="510.8">RIGHT_AMP_OUT</text>
<text x="109" y="520.1">3</text>
<text x="129.4" y="516.6">1</text>
<text x="269.8" y="517.6" transform="rotate(-90 269.8 517.6)">3</text>
<text x="494.3" y="516.6">2</text>
<text x="494.3" y="520.1">3</text>
<text x="497.8" y="518.4">3</text>
<text x="509" y="516.1">LEFT_AMP_IN</text>
<text x="621.3" y="516.6">2</text>
<text x="621.3" y="520.1">3</text>
<text x="624.8" y="518.4">3</text>
<text x="636" y="516.1">LEFT_AMP_OUT</text>
<text x="52.1" y="532">RIGHT_POT_OUT</text>
<text x="292.7" y="536" transform="rotate(-90 292.7 536)">3</text>
<text x="285.4" y="541.3">2</text>
<text x="292.7" y="549.3" transform="rotate(-90 292.7 549.3)">1</text>
</g>
<text font-size="3.2" x="604.9" y="205.4" transform="rotate(-90 604.9 205.4)">1</text>
<g font-size="3.2" fill="#f00">
<text x="218.6" y="229.1" transform="rotate(-90 218.6 229.1)">8</text>
<text x="125.1" y="234.4" transform="rotate(-90 125.1 234.4)">8</text>
<text x="218.6" y="249.5" transform="rotate(-90 218.6 249.5)">4</text>
<text x="125.1" y="254.7" transform="rotate(-90 125.1 254.7)">4</text>
<text x="213.3" y="502.5" transform="rotate(-90 213.3 502.5)">8</text>
<text x="119.8" y="507.8" transform="rotate(-90 119.8 507.8)">8</text>
<text x="213.3" y="522.9" transform="rotate(-90 213.3 522.9)">4</text>
<text x="119.8" y="528.2" transform="rotate(-90 119.8 528.2)">4</text>
</g>
</svg>
